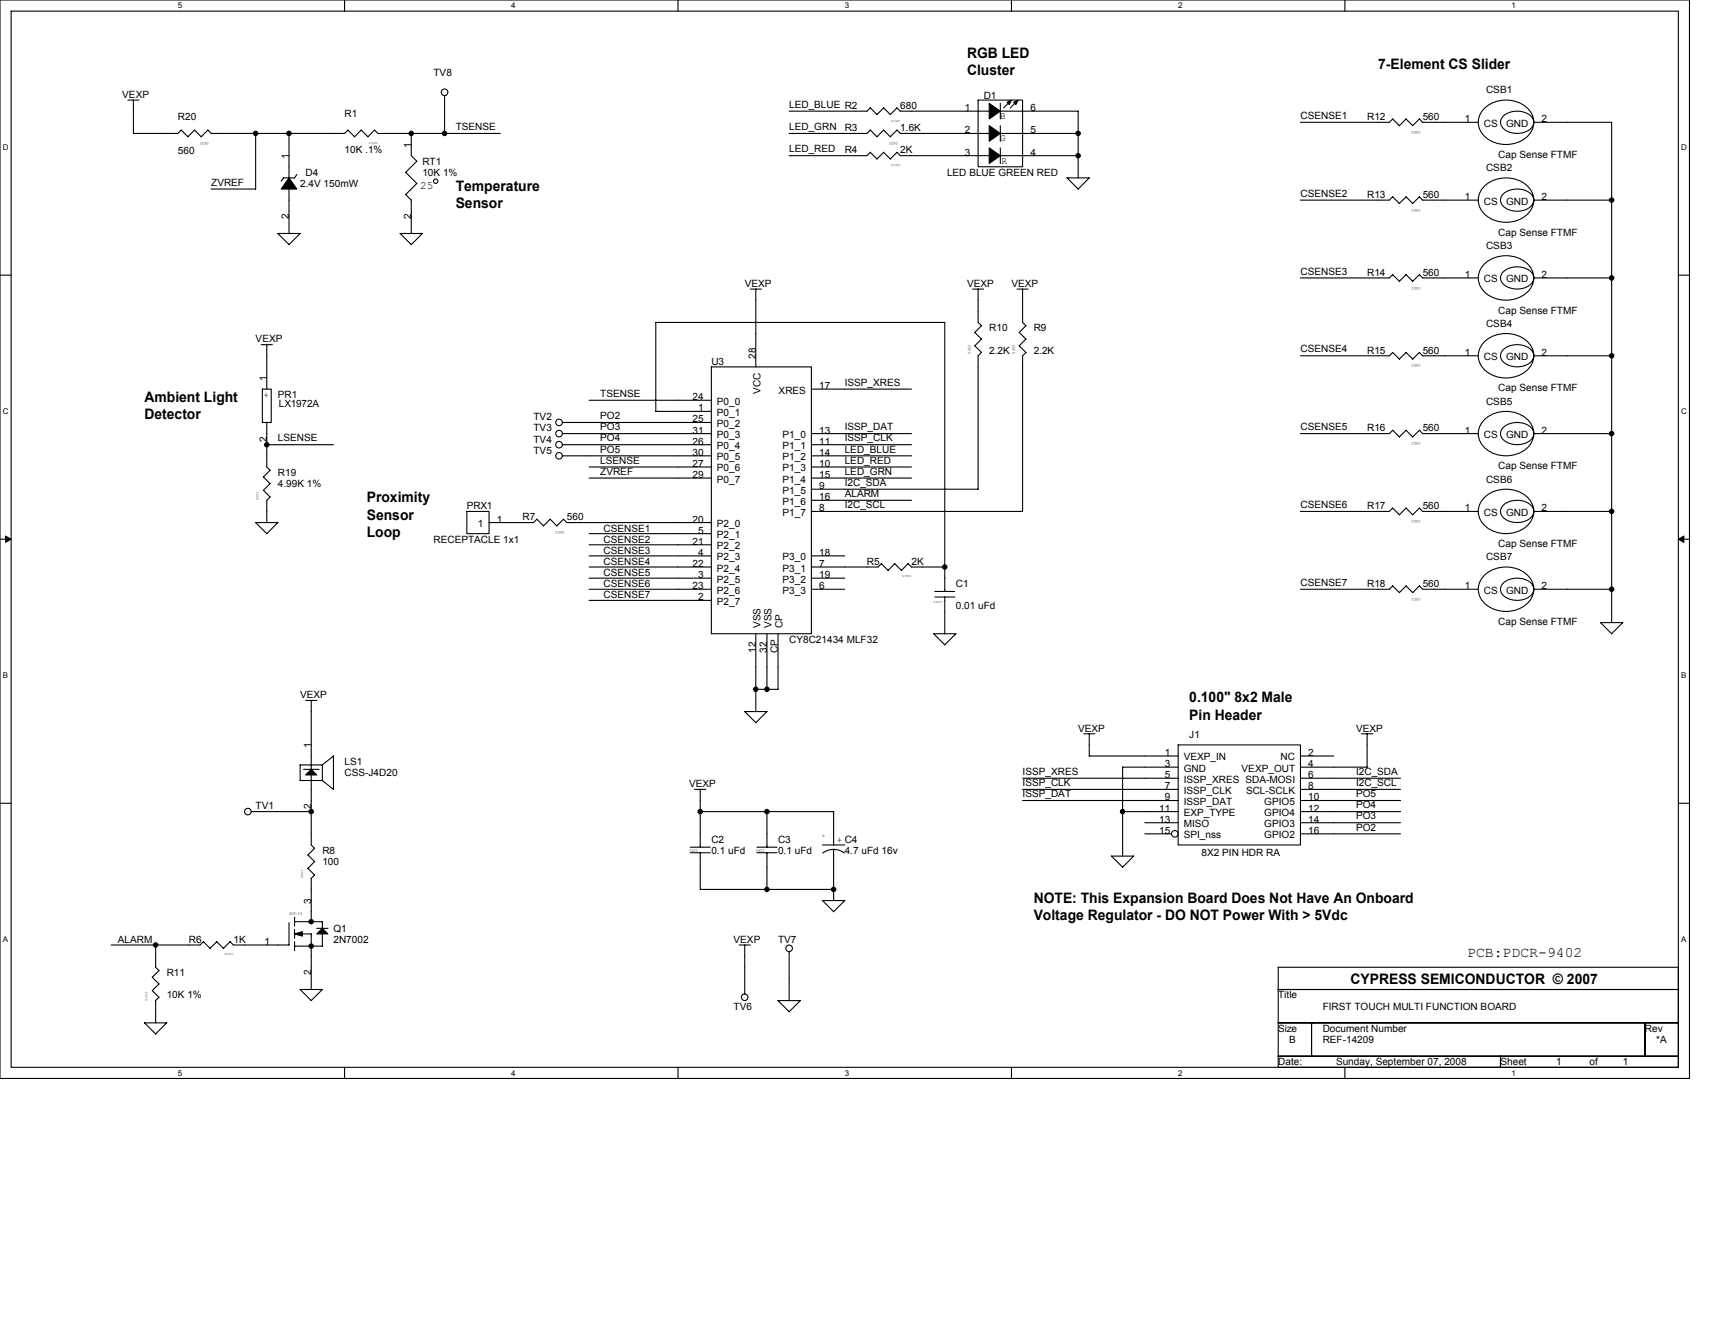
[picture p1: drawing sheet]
<svg xmlns="http://www.w3.org/2000/svg" width="279mm" height="216mm" viewBox="0 0 279 216" stroke-linecap="round" stroke-linejoin="round" font-family="sans-serif">
<path d="M0 0h274.1v174.9h-274.1zM1.8 1.8h270.5v171.3h-270.5z" fill="none" stroke="#000" stroke-width=".18"/>
<g fill="#fff">
<path d="M28.9 .2h.7v1.4h-.7z"/>
<path d="M28.9 173.3h.7v1.5h-.7z"/>
</g>
<path d="M55.9 0v1.8M55.9 173.1v1.8" fill="none" stroke="#000" stroke-width=".18"/>
<g fill="#fff">
<path d="M83 .2h.7v1.4h-.7z"/>
<path d="M83 173.3h.7v1.5h-.7z"/>
</g>
<path d="M110 0v1.8M110 173.1v1.8" fill="none" stroke="#000" stroke-width=".18"/>
<g fill="#fff">
<path d="M137.1 .2h.7v1.4h-.7z"/>
<path d="M137.1 173.3h.7v1.5h-.7z"/>
</g>
<path d="M164.1 0v1.8M164.1 173.1v1.8" fill="none" stroke="#000" stroke-width=".18"/>
<g fill="#fff">
<path d="M191.2 .2h.7v1.4h-.7z"/>
<path d="M191.2 173.3h.7v1.5h-.7z"/>
</g>
<path d="M218.2 0v1.8M218.2 173.1v1.8" fill="none" stroke="#000" stroke-width=".18"/>
<g fill="#fff">
<path d="M245.3 .2h.7v1.4h-.7z"/>
<path d="M245.3 173.3h.7v1.5h-.7z"/>
<path d="M.5 23.2h.9v1.5h-.9z"/>
<path d="M272.8 23.2h.9v1.5h-.9z"/>
<path d="M.5 66h.9v1.5h-.9z"/>
<path d="M272.8 66h.9v1.5h-.9z"/>
</g>
<path d="M0 44.6h1.8M272.3 44.6h1.8" fill="none" stroke="#000" stroke-width=".18"/>
<g fill="#fff">
<path d="M.5 108.9h.8v1.4h-.8z"/>
<path d="M272.8 108.9h.8v1.4h-.8z"/>
</g>
<path d="M0 87.5h1.8M272.3 87.5h1.8" fill="none" stroke="#000" stroke-width=".18"/>
<path d="M.9 86.9l.9 .6-.9 .5zM272.3 87.5l.9-.6v1.1z" fill="#000" stroke="#000" stroke-width=".16"/>
<g fill="#fff">
<path d="M.5 151.7h.8v1.4h-.8z"/>
<path d="M272.8 151.7h.8v1.4h-.8z"/>
</g>
<g fill="none" stroke="#000" stroke-width=".18">
<path d="M20.7 16.2h1.8M21.6 16.2v5.5l7.3-.1 .5-.5 1.1 1.1M72.1 15.5v6.2M128 18h12.7l.5-.5 1.1 1.1 1.1-1.1 1.1 1.1 1-1.1 .6 .5h14.4M158.7 16.2h7.2v10.9h-7.2zM162.3 16.8v2.5M162.3 18h12.6v10.9M163.9 16.4l-1.1 1.1M165 16.4l-1.1 1.1M211 19.8h14.4l.6-.5 1.1 1.1M239.9 19.8h-9.1l-.5-.5-1.1 1.1-1.1-1.1-1.1 1.1M240.6 17.8a5.1 5.1 0 0 1 7.9 .6 3.4 3.4 0 0 1-2.4 4.8 5 5 0 0 1-5.9-2 3 3 0 0 1 .4-3.4z"/>
<path d="M243.8 18.9a3.5 3.5 0 0 1 4.7 0 1.53 1.53 0 0 1-1 2.5 3.3 3.3 0 0 1-3.9-1.1l-.1-.5 .1-.4zM248.9 19.8h12.6v81.2M33.7 21.1l.6 .6 21.6-.1 .6-.5 1 1.1 1.1-1.1 1.1 1.1 1.1-1.1 .5 .6 19.9-.1M33.7 21.1l-1 1.1-1.1-1.1-1.1 1.1M41.5 21.6v9.1h-7.2M45.1 37.9h3.6l-1.8 1.8zM46.9 21.6v7.3M46.9 30.7v7.2M48.2 28.3l-.4 .6h-1.8l-.4 .5M64.9 37.9h3.6M66.7 21.6v3.7l.9 .9-1.8 1.8 1.8 1.8-1.8 1.8 .9 .9v5.4M68.5 37.9l-1.8 1.8-1.8-1.8"/>
<path d="M128 21.6h12.7l.5-.5 1.1 1.1 1.1-1.1 1.1 1.1 1-1.1 .6 .6 14.4-.1M128 25.3h12.7l.5-.6 1.1 1.1 1.1-1.1 1.1 1.1 1-1.1 .6 .6h14.4M162.3 21.6h12.6M162.3 20.4v2.5M162.3 24v2.5M162.3 25.3h12.6M173.1 28.9h3.6l-1.8 1.8zM211 32.5h14.4l.6-.6 1.1 1.1M239.9 32.5h-9.1l-.5-.6-1.1 1.1-1.1-1.1-1.1 1.1M240.6 30.4a5.1 5.1 0 0 1 7.9 .7 3.4 3.4 0 0 1-2.4 4.7 5 5 0 0 1-5.9-1.9 3 3 0 0 1 .4-3.5zM243.8 31.6a3.5 3.5 0 0 1 4.7 0 1.52 1.52 0 0 1-1 2.4 3.3 3.3 0 0 1-3.9-1.1l-.1-.4 .1-.5zM248.9 32.5h12.6"/>
<path d="M42.4 55.9h1.8M43.3 55.9v7.2M115.4 59.5h16.2v43.3h-16.2zM121.7 46.9h1.8M122.6 46.9v12.6M157.8 46.9h1.8M158.2 53.9l1.1 1.1-1.1 1.1 1.1 1.1M158.7 46.9v5.4l.6 .5-1.1 1.1M159.2 57.2l-.5 .5v21.7M165 46.9h1.8M165.4 53.9l1.1 1.1-1.1 1.1 1.1 1.1M165.9 46.9v5.4l.6 .5-1.1 1.1"/>
<path d="M166.5 57.2l-.6 .5v25.3M211 57.7h14.4l.6-.5 1.1 1.1M211 45.1h14.4l.6-.6 1.1 1.1M230.8 45.1h9.1M230.8 45.1l-.5-.6-1.1 1.1-1.1-1.1-1.1 1.1M239.9 57.7h-9.1l-.5-.5-1.1 1.1-1.1-1.1-1.1 1.1M240.6 43.1a5.1 5.1 0 0 1 7.9 .6 3.4 3.4 0 0 1-2.4 4.7 5 5 0 0 1-5.9-1.9 3 3 0 0 1 .4-3.4zM240.6 55.7a5.1 5.1 0 0 1 7.9 .6 3.4 3.4 0 0 1-2.4 4.7 5 5 0 0 1-5.9-1.9 3 3 0 0 1 .4-3.4zM243.8 44.2a3.5 3.5 0 0 1 4.7 0 1.52 1.52 0 0 1-1 2.4 3.3 3.3 0 0 1-3.9-1l-.1-.5 .1-.5zM243.8 56.8a3.5 3.5 0 0 1 4.7 0 1.52 1.52 0 0 1-1 2.5 3.3 3.3 0 0 1-3.9-1.1l-.1-.5 .1-.5zM248.9 45.1h12.6M248.9 57.7h12.6"/>
<path d="M42.6 63.1h1.4v5.4h-1.4zM42.7 77.4l1.1 1.1M43.3 68.5v7.2l.5 .6M43.3 72.1h10.8M43.8 76.3l-1.1 1.1M43.8 78.5l-1.1 1 1.1 1.1M91.2 68.5h24.2M91.2 70.3h24.2M91.2 72.1h24.2M91.2 73.9h24.2M95.6 75.7h19.8M95.6 77.5h19.8"/>
<path d="M95.6 64.9h19.8M115.4 66.7h-9v-14.4h46.9v43.6M131.6 70.3h16.3M131.6 72.1h16.3M131.6 73.9h16.3M131.6 75.7h16.3M131.6 77.5h16.3M131.6 79.4h27.1M131.6 63.1h16.3M226 69.8l1.1 1.1M226 69.8l-.6 .5h-14.4M228.1 69.8l-1.1 1.1"/>
<path d="M230.3 69.8l.5 .5h9.1M230.3 69.8l-1.1 1.1-1.1-1.1M240.6 68.3a5.1 5.1 0 0 1 7.9 .6 3.4 3.4 0 0 1-2.4 4.8 5 5 0 0 1-5.9-2 3 3 0 0 1 .4-3.4zM243.8 69.4a3.5 3.5 0 0 1 4.7 0 1.52 1.52 0 0 1-1 2.5 3.3 3.3 0 0 1-3.9-1.1l-.1-.5 .1-.4zM248.9 70.3h12.6M41.5 84.8h3.6M43.8 80.6l-.5 .6v3.6M45.1 84.8l-1.8 1.8-1.8-1.8M75.7 83h3.7v3.6h-3.7zM87.1 84.2l1.1 1.1 1.1-1.1 1.1 1.1M87.1 84.2l-.5 .6h-7.2M92 84.8h23.4"/>
<path d="M92 84.8l-.6-.6-1 1.1M95.6 95.6h19.8M95.6 86.6h19.8M95.6 88.4h19.8M95.6 90.2h19.8M95.6 92h19.8M95.6 93.8h19.8M95.6 97.4h19.8M131.6 83h34.3M131.6 95.6h5.5M131.6 81.2h16.3M131.6 90.2h5.5"/>
<path d="M131.6 92h10.9l.5-.6 1.1 1.1M131.6 93.8h5.5M147.3 91.4l.6 .6M147.3 91.4l-1 1.1-1.1-1.1-1.1 1.1M147.9 92h5.4M151.7 96.8h3.2M151.7 95.9h3.2M153.3 96.8v6M211 83h14.4l.6-.6 1.1 1.1M211 95.6h14.4l.6-.6 1.1 1.1M230.8 95.6h9.1M230.8 95.6l-.5-.6-1.1 1.1-1.1-1.1-1.1 1.1"/>
<path d="M239.9 83h-9.1l-.5-.6-1.1 1.1-1.1-1.1-1.1 1.1M240.6 93.6a5.1 5.1 0 0 1 7.9 .6 3.4 3.4 0 0 1-2.4 4.7 5 5 0 0 1-5.9-1.9 3 3 0 0 1 .4-3.4zM240.6 80.9a5.1 5.1 0 0 1 7.9 .7 3.4 3.4 0 0 1-2.4 4.7 5 5 0 0 1-5.9-1.9 3 3 0 0 1 .4-3.5zM243.8 94.7a3.5 3.5 0 0 1 4.7 0 1.52 1.52 0 0 1-1 2.4 3.3 3.3 0 0 1-3.9-1l-.1-.5 .1-.5zM243.8 82a3.5 3.5 0 0 1 4.7 0 1.53 1.53 0 0 1-1 2.5 3.3 3.3 0 0 1-3.9-1.1l-.1-.4 .1-.5zM248.9 83h12.6M248.9 95.6h12.6M49.6 113.6h1.8M50.5 113.6v23.5l.5 .5M120.8 115.4h3.6l-1.8 1.8zM122.6 102.8v12.6M124.4 102.8v9"/>
<path d="M126.2 102.8v9h-3.6M151.5 102.8h3.6l-1.8 1.8-1.8-1.8M175.8 119h1.8M176.7 119v3.6h14.5M220.9 119h1.8M221.8 119v5.4M259.7 101h3.6l-1.8 1.8zM0 130.3h1.8M40.8 131.6h9.7M48.7 124.1h3.6M48.7 124.1v2.5h3.6M49.2 124.8h2.6"/>
<path d="M50 138.7l1 1.1-1 1.1M51 137.6l-1 1.1M52.3 124.1l1.8-1.5v5.4l-1.8-1.4zM112 138.3h3.2M112 137.4h3.2M112.7 128h1.8M113.6 128v9.4M113.6 138.3v6h21.7M113.6 131.6h21.7M122.8 138.3h3.3M122.8 137.4h3.3M124.4 131.6v5.8"/>
<path d="M124.4 138.3v6M133.5 137.1h3.6M133.5 138.4l.6-.4 1.1-.2 .8 .1 1 .5M135.3 131.6v5.5M135.3 137.8v8.3M165.9 128h25.3M165.9 126.2h25.3M165.9 129.9h25.3M182.1 131.6h9.1M185.8 133.5h5.4M185.8 135.3h4.3M191.2 120.8h19.8v16.3h-19.8z"/>
<path d="M191.2 124.4h-9.1v14.5M211 128h16.2M211 131.6h16.2M211 122.6h5.4M211 124.4h10.8M211 126.2h16.2M211 129.9h16.2M211 133.5h16.2M211 135.3h16.2M272.3 130.3h1.8M18 153.3h14.5l.5-.6 1.1 1.1M25.3 153.3v3.6l.5 .5-1.1 1.1 1.1 1.1-1.1 1.1 1.1 1.1-.6 .5"/>
<path d="M34.1 153.8l1.1-1.1 1.1 1.1M46.9 149.7v3.6h-9l-.6-.5-1 1M47.8 149.5h4.5v1.1M47.8 148.8v1.4M47.8 150.8v1.4M47.8 152.7v1.5M47.8 153.5h4.5M48.7 151.5h1.8v9M50 140.9l1 1-.5 .6M50.5 142.5v7M51.4 150.6h1.8M52.3 151.5v2"/>
<path d="M119.9 153.3h1.8M120.8 153.3v7.9M128 154.4v7.9M135.3 147.9l1.8-1.8h-3.7l1.9 1.8M182.1 140.7l1.9-1.8h-3.7l1.9 1.8M207.4 156.9h64.9v3.6h-64.9zM23.4 165.9h3.7l-1.8 1.8zM25.3 162.3v3.6M48.7 160.5h3.6M52.3 160.5l-1.8 1.8-1.8-1.8M126.2 162.3h3.7l-1.9 1.8zM207.4 160.5h64.9v5.4h-64.9z"/>
<path d="M207.4 165.9h5.4v5.4h-5.4zM207.4 171.3h36.1v1.8h-36.1zM212.8 165.9h54.1v5.4h-54.1zM243.5 171.3h28.8v1.8h-28.8zM266.9 165.9h5.4v5.4h-5.4z"/>
<circle cx="72.1" cy="15" r=".54"/>
<circle cx="70.7" cy="29.4" r=".36"/>
<circle cx="90.7" cy="70.3" r=".53"/>
<circle cx="90.7" cy="73.9" r=".53"/>
<circle cx="90.7" cy="72.1" r=".53"/>
<circle cx="90.7" cy="68.5" r=".53"/>
<circle cx="40.2" cy="131.6" r=".53"/>
<circle cx="190.6" cy="135.3" r=".53"/>
<circle cx="128" cy="153.8" r=".54"/>
<circle cx="120.8" cy="161.8" r=".54"/>
</g>
<g fill="#000" stroke="#000" stroke-width=".18">
<path d="M160.5 16.8l1.8 1.2-1.8 1.3z" fill-rule="evenodd"/>
<path d="M163.4 16.6l.7-.4-.3 .8z" fill-rule="evenodd"/>
<path d="M164.5 16.6l.7-.4-.4 .8z" fill-rule="evenodd"/>
<path d="M46.9 28.9l1.3 1.8h-2.6z" fill-rule="evenodd"/>
<path d="M160.5 20.4l1.8 1.2-1.8 1.3z" fill-rule="evenodd"/>
<path d="M160.5 24l1.8 1.3-1.8 1.2z" fill-rule="evenodd"/>
<path d="M50.5 124.8l.9 .9h-1.8z" fill-rule="evenodd"/>
<path d="M47.8 151.5l1.3-.4v.7z" fill-rule="evenodd"/>
<path d="M52.3 150.6l.9 .9h-1.8z" fill-rule="evenodd"/>
<circle cx="41.5" cy="21.6" r=".36"/>
<circle cx="46.9" cy="21.6" r=".36"/>
<circle cx="66.7" cy="21.6" r=".36"/>
<circle cx="72.1" cy="21.6" r=".36"/>
<circle cx="174.9" cy="21.6" r=".36"/>
<circle cx="174.9" cy="25.2" r=".36"/>
<circle cx="261.5" cy="32.5" r=".36"/>
<circle cx="261.5" cy="57.7" r=".36"/>
<circle cx="261.5" cy="45.1" r=".36"/>
<circle cx="43.3" cy="72.1" r=".36"/>
<circle cx="261.5" cy="70.3" r=".36"/>
<circle cx="153.3" cy="92" r=".36"/>
<circle cx="261.5" cy="83" r=".36"/>
<circle cx="261.5" cy="95.6" r=".36"/>
<circle cx="122.6" cy="111.8" r=".36"/>
<circle cx="124.4" cy="111.8" r=".36"/>
<circle cx="50.5" cy="131.6" r=".36"/>
<circle cx="113.6" cy="131.6" r=".36"/>
<circle cx="124.4" cy="131.6" r=".36"/>
<circle cx="182.1" cy="131.6" r=".36"/>
<circle cx="25.2" cy="153.3" r=".36"/>
<circle cx="50.5" cy="153.5" r=".36"/>
<circle cx="50.5" cy="149.5" r=".36"/>
<circle cx="124.4" cy="144.3" r=".36"/>
<circle cx="135.3" cy="144.3" r=".36"/>
</g>
<g font-size="2.3">
<text x="156.9" y="9.3">RGB LED</text>
<text x="223.6" y="11.1">7-Element CS Slider</text>
<text x="156.9" y="12.1">Cluster</text>
<text x="73.9" y="31">Temperature</text>
<text x="73.9" y="33.8">Sensor</text>
<text x="23.4" y="65.2">Ambient Light</text>
<text x="23.4" y="68">Detector</text>
<text x="59.5" y="81.5">Proximity</text>
<text x="59.5" y="84.3">Sensor</text>
<text x="59.5" y="87.1">Loop</text>
<text x="193" y="113.9">0.100&quot; 8x2 Male</text>
<text x="193" y="116.7">Pin Header</text>
<text x="167.7" y="146.4">NOTE: This Expansion Board Does Not Have An Onboard</text>
<text x="167.7" y="149.2">Voltage Regulator - DO NOT Power With &gt; 5Vdc</text>
<text x="238.1" y="155.2">PCB:PDCR-9402</text>
<text x="219.1" y="159.6">CYPRESS SEMICONDUCTOR © 2007</text>
</g>
<text font-size="1.8" x="68.2" y="30.7">25</text>
<g font-size="1.6">
<text x="19.8" y="15.9">VEXP</text>
<text x="70.3" y="12.3">TV8</text>
<text x="128" y="17.5">LED_BLUE R2</text>
<text x="146.1" y="17.7">680</text>
<text x="159.6" y="16.1">D1</text>
<text x="241.1" y="15.2">CSB1</text>
<text x="28.9" y="19.5">R20</text>
<text x="55.9" y="19">R1</text>
<text x="66.7" y="24" transform="rotate(-90 66.7 24)">1</text>
<text x="73.9" y="21.1">TSENSE</text>
<text x="128" y="21.1">LED_GRN</text>
<text x="137.1" y="21.3">R3</text>
<text x="146.1" y="21.3">1.6K</text>
<text x="156.5" y="18">1</text>
<text x="156.5" y="21.6">2</text>
<text x="162.3" y="19.3">B</text>
<text x="162.3" y="22.9">G</text>
<text x="167.2" y="18">6</text>
<text x="167.2" y="21.6">5</text>
<text x="211" y="19.3">CSENSE1</text>
<text x="221.8" y="19.5">R12</text>
<text x="230.8" y="19.5">560</text>
<text x="237.7" y="19.8">1</text>
<text x="240.8" y="20.6">CS</text>
<text x="244.4" y="20.6">GND</text>
<text x="250.1" y="19.8">2</text>
<text x="28.9" y="24.9">560</text>
<text x="46.9" y="25.8" transform="rotate(-90 46.9 25.8)">1</text>
<text x="49.6" y="28.5">D4</text>
<text x="55.9" y="24.9">10K .1%</text>
<text x="68.5" y="26.7">RT1</text>
<text x="68.5" y="28.5">10K 1%</text>
<text x="128" y="24.7">LED_RED</text>
<text x="137.1" y="24.9">R4</text>
<text x="146.1" y="24.9">2K</text>
<text x="153.7" y="28.5">LED BLUE GREEN RED</text>
<text x="156.5" y="25.2">3</text>
<text x="162.5" y="26.6">R</text>
<text x="167.2" y="25.2">4</text>
<text x="241.1" y="27.8">CSB2</text>
<text x="243.1" y="25.6">Cap Sense FTMF</text>
<text x="34.3" y="30.1">ZVREF</text>
<text x="46.9" y="35.6" transform="rotate(-90 46.9 35.6)">2</text>
<text x="48.7" y="30.3">2.4V 150mW</text>
<text x="66.7" y="35.6" transform="rotate(-90 66.7 35.6)">2</text>
<text x="211" y="31.9">CSENSE2</text>
<text x="221.8" y="32.1">R13</text>
<text x="230.8" y="32.1">560</text>
<text x="237.7" y="32.5">1</text>
<text x="240.8" y="33.2">CS</text>
<text x="244.4" y="33.2">GND</text>
<text x="250.1" y="32.5">2</text>
<text x="241.1" y="40.4">CSB3</text>
<text x="243.1" y="38.2">Cap Sense FTMF</text>
<text x="120.8" y="46.5">VEXP</text>
<text x="156.9" y="46.5">VEXP</text>
<text x="164.1" y="46.5">VEXP</text>
<text x="211" y="44.6">CSENSE3</text>
<text x="221.8" y="44.7">R14</text>
<text x="230.8" y="44.7">560</text>
<text x="237.7" y="45.1">1</text>
<text x="240.8" y="45.8">CS</text>
<text x="244.4" y="45.8">GND</text>
<text x="250.1" y="45.1">2</text>
<text x="160.5" y="53.8">R10</text>
<text x="167.7" y="53.8">R9</text>
<text x="241.1" y="53">CSB4</text>
<text x="243.1" y="50.9">Cap Sense FTMF</text>
<text x="41.5" y="55.6">VEXP</text>
<text x="115.4" y="59.2">U3</text>
<text x="122.6" y="58.3" transform="rotate(-90 122.6 58.3)">28</text>
<text x="160.5" y="57.4">2.2K</text>
<text x="167.7" y="57.4">2.2K</text>
<text x="211" y="57.2">CSENSE4</text>
<text x="221.8" y="57.4">R15</text>
<text x="230.8" y="57.4">560</text>
<text x="237.7" y="57.7">1</text>
<text x="240.8" y="58.4">CS</text>
<text x="244.4" y="58.4">GND</text>
<text x="250.1" y="57.7">2</text>
<text x="42.7" y="64.6">+</text>
<text x="43.3" y="61.9" transform="rotate(-90 43.3 61.9)">1</text>
<text x="45.1" y="64.6">PR1</text>
<text x="97.4" y="64.4">TSENSE</text>
<text x="112.4" y="64.9">24</text>
<text x="116.3" y="65.7">P0_0</text>
<text x="123.4" y="63.9" transform="rotate(-90 123.4 63.9)">VCC</text>
<text x="126.3" y="63.8">XRES</text>
<text x="132.9" y="63.1">17</text>
<text x="137.1" y="62.6">ISSP_XRES</text>
<text x="241.1" y="65.7">CSB5</text>
<text x="243.1" y="63.5">Cap Sense FTMF</text>
<text x="43.3" y="71.7" transform="rotate(-90 43.3 71.7)">2</text>
<text x="45.1" y="71.6">LSENSE</text>
<text x="45.3" y="66">LX1972A</text>
<text x="86.6" y="68.2">TV2</text>
<text x="86.6" y="70">TV3</text>
<text x="86.6" y="71.8">TV4</text>
<text x="97.4" y="68">PO2</text>
<text x="97.4" y="71.6">PO4</text>
<text x="97.4" y="69.8">PO3</text>
<text x="112.4" y="68.5">25</text>
<text x="112.4" y="70.3">31</text>
<text x="113.3" y="66.7">1</text>
<text x="116.3" y="67.5">P0_1</text>
<text x="116.3" y="69.3">P0_2</text>
<text x="116.3" y="71.1">P0_3</text>
<text x="127" y="71.1">P1_0</text>
<text x="132.9" y="70.3">13</text>
<text x="137.1" y="71.6">ISSP_CLK</text>
<text x="137.1" y="69.8">ISSP_DAT</text>
<text x="211" y="69.8">CSENSE5</text>
<text x="221.8" y="70">R16</text>
<text x="230.8" y="70">560</text>
<text x="237.7" y="70.3">1</text>
<text x="240.8" y="71.1">CS</text>
<text x="244.4" y="71.1">GND</text>
<text x="250.1" y="70.3">2</text>
<text x="45.1" y="77.2">R19</text>
<text x="86.6" y="73.6">TV5</text>
<text x="97.4" y="73.4">PO5</text>
<text x="97.4" y="75.2">LSENSE</text>
<text x="97.4" y="77">ZVREF</text>
<text x="112.4" y="72.1">26</text>
<text x="112.4" y="73.9">30</text>
<text x="112.4" y="75.7">27</text>
<text x="112.4" y="77.5">29</text>
<text x="116.3" y="72.9">P0_4</text>
<text x="116.3" y="74.7">P0_5</text>
<text x="116.3" y="76.5">P0_6</text>
<text x="127" y="72.9">P1_1</text>
<text x="127" y="74.7">P1_2</text>
<text x="127" y="76.5">P1_3</text>
<text x="132.9" y="72.1">11</text>
<text x="132.9" y="73.9">14</text>
<text x="132.9" y="75.7">10</text>
<text x="132.9" y="77.5">15</text>
<text x="137.1" y="75.2">LED_RED</text>
<text x="137.1" y="73.4">LED_BLUE</text>
<text x="137.1" y="77">LED_GRN</text>
<text x="243.1" y="76.1">Cap Sense FTMF</text>
<text x="45.1" y="79">4.99K 1%</text>
<text x="75.7" y="82.6">PRX1</text>
<text x="116.3" y="78.3">P0_7</text>
<text x="127" y="78.3">P1_4</text>
<text x="127" y="80.1">P1_5</text>
<text x="127" y="81.9">P1_6</text>
<text x="127" y="83.7">P1_7</text>
<text x="132.9" y="79.3">9</text>
<text x="132.9" y="81.1">16</text>
<text x="132.9" y="83">8</text>
<text x="137.1" y="80.6">ALARM</text>
<text x="137.1" y="78.8">I2C_SDA</text>
<text x="137.1" y="82.4">I2C_SCL</text>
<text x="211" y="82.4">CSENSE6</text>
<text x="221.8" y="82.6">R17</text>
<text x="230.8" y="82.6">560</text>
<text x="237.7" y="83">1</text>
<text x="240.8" y="83.7">CS</text>
<text x="241.1" y="78.3">CSB6</text>
<text x="244.4" y="83.7">GND</text>
<text x="250.1" y="83">2</text>
<text x="70.3" y="88">RECEPTACLE 1x1</text>
<text x="77.5" y="85.5">1</text>
<text x="80.6" y="84.8">1</text>
<text x="84.8" y="84.4">R7</text>
<text x="92" y="84.4">560</text>
<text x="97.9" y="88">CSENSE2</text>
<text x="97.9" y="89.8">CSENSE3</text>
<text x="97.9" y="86.2">CSENSE1</text>
<text x="112.4" y="84.8">20</text>
<text x="112.4" y="88.4">21</text>
<text x="113.3" y="86.6">5</text>
<text x="116.3" y="85.5">P2_0</text>
<text x="116.3" y="87.3">P2_1</text>
<text x="116.3" y="89.1">P2_2</text>
<text x="243.1" y="88.7">Cap Sense FTMF</text>
<text x="97.9" y="93.4">CSENSE5</text>
<text x="97.9" y="91.6">CSENSE4</text>
<text x="97.9" y="95.2">CSENSE6</text>
<text x="112.4" y="92">22</text>
<text x="112.4" y="95.6">23</text>
<text x="113.3" y="90.2">4</text>
<text x="113.3" y="93.8">3</text>
<text x="116.3" y="90.9">P2_3</text>
<text x="116.3" y="92.7">P2_4</text>
<text x="116.3" y="94.5">P2_5</text>
<text x="127" y="92.7">P3_1</text>
<text x="127" y="90.9">P3_0</text>
<text x="127" y="94.5">P3_2</text>
<text x="132.9" y="95.6">6</text>
<text x="132.9" y="92">7</text>
<text x="132.9" y="90.2">18</text>
<text x="132.9" y="93.8">19</text>
<text x="140.7" y="91.6">R5</text>
<text x="147.9" y="91.6">2K</text>
<text x="155.1" y="95.2">C1</text>
<text x="211" y="95.1">CSENSE7</text>
<text x="221.8" y="95.2">R18</text>
<text x="230.8" y="95.2">560</text>
<text x="237.7" y="95.6">1</text>
<text x="241.1" y="90.9">CSB7</text>
<text x="250.1" y="95.6">2</text>
<text x="97.9" y="97">CSENSE7</text>
<text x="113.3" y="97.4">2</text>
<text x="116.3" y="96.3">P2_6</text>
<text x="116.3" y="98.1">P2_7</text>
<text x="123.4" y="101.9" transform="rotate(-90 123.4 101.9)">VSS</text>
<text x="125.2" y="101.9" transform="rotate(-90 125.2 101.9)">VSS</text>
<text x="127" y="96.3">P3_3</text>
<text x="127" y="101.9" transform="rotate(-90 127 101.9)">CP</text>
<text x="155.1" y="98.8">0.01 uFd</text>
<text x="240.8" y="96.3">CS</text>
<text x="243.1" y="101.4">Cap Sense FTMF</text>
<text x="244.4" y="96.3">GND</text>
<text x="122.6" y="105.9" transform="rotate(-90 122.6 105.9)">12</text>
<text x="124.4" y="105.9" transform="rotate(-90 124.4 105.9)">32</text>
<text x="126.2" y="105.9" transform="rotate(-90 126.2 105.9)">CP</text>
<text x="128" y="104.3">CY8C21434 MLF32</text>
<text x="48.7" y="113.3">VEXP</text>
<text x="174.9" y="118.7">VEXP</text>
<text x="193" y="119.8">J1</text>
<text x="220" y="118.7">VEXP</text>
<text x="50.5" y="121.4" transform="rotate(-90 50.5 121.4)">1</text>
<text x="55.9" y="124.1">LS1</text>
<text x="55.9" y="125.9">CSS-J4D20</text>
<text x="165.9" y="125.7">ISSP_XRES</text>
<text x="189" y="122.6">1</text>
<text x="189" y="124.4">3</text>
<text x="192.1" y="123.4">VEXP_IN</text>
<text x="192.1" y="125.2">GND</text>
<text x="201.5" y="125.2">VEXP_OUT</text>
<text x="207.8" y="123.4">NC</text>
<text x="212.3" y="124.4">4</text>
<text x="212.3" y="122.6">2</text>
<text x="220" y="125.7">I2C_SDA</text>
<text x="41.5" y="131.3">TV1</text>
<text x="50.5" y="131.2" transform="rotate(-90 50.5 131.2)">2</text>
<text x="111.8" y="127.7">VEXP</text>
<text x="165.9" y="127.5">ISSP_CLK</text>
<text x="165.9" y="129.3">ISSP_DAT</text>
<text x="188.1" y="131.6">11</text>
<text x="189" y="126.2">5</text>
<text x="189" y="128">7</text>
<text x="189" y="129.8">9</text>
<text x="192.1" y="127">ISSP_XRES SDA-MOSI</text>
<text x="192.1" y="128.8">ISSP_CLK</text>
<text x="192.1" y="130.6">ISSP_DAT</text>
<text x="202.2" y="128.8">SCL-SCLK</text>
<text x="205.1" y="130.6">GPIO5</text>
<text x="212.3" y="126.2">6</text>
<text x="212.3" y="128">8</text>
<text x="212.3" y="131.6">12</text>
<text x="212.3" y="129.8">10</text>
<text x="220" y="127.5">I2C_SCL</text>
<text x="220" y="129.3">PO5</text>
<text x="220" y="131.1">PO4</text>
<text x="115.4" y="136.7">C2</text>
<text x="126.2" y="136.7">C3</text>
<text x="135.8" y="136.7">+ C4</text>
<text x="188.1" y="133.4">13</text>
<text x="188.1" y="135.2">15</text>
<text x="192.1" y="132.4">EXP_TYPE</text>
<text x="192.1" y="134.2">MISO</text>
<text x="192.1" y="136">SPI_nss</text>
<text x="205.1" y="136">GPIO2</text>
<text x="205.1" y="134.2">GPIO3</text>
<text x="205.1" y="132.4">GPIO4</text>
<text x="212.3" y="135.2">16</text>
<text x="212.3" y="133.4">14</text>
<text x="220" y="132.9">PO3</text>
<text x="220" y="134.7">PO2</text>
<text x="52.3" y="138.5">R8</text>
<text x="52.3" y="140.3">100</text>
<text x="115.4" y="138.5">0.1 uFd</text>
<text x="126.2" y="138.5">0.1 uFd</text>
<text x="137.1" y="138.5">4.7 uFd 16v</text>
<text x="195" y="138.9">8X2 PIN HDR RA</text>
<text x="50.5" y="146.6" transform="rotate(-90 50.5 146.6)">3</text>
<text x="19.1" y="152.9">ALARM</text>
<text x="30.7" y="152.9">R6</text>
<text x="37.9" y="152.9">1K</text>
<text x="42.9" y="153.3">1</text>
<text x="54.1" y="151.1">Q1</text>
<text x="54.1" y="152.9">2N7002</text>
<text x="119" y="152.9">VEXP</text>
<text x="126.2" y="152.9">TV7</text>
<text x="27.1" y="158.4">R11</text>
<text x="27.1" y="162">10K 1%</text>
<text x="50.5" y="158.2" transform="rotate(-90 50.5 158.2)">2</text>
<text x="207.4" y="162">Title</text>
<text x="119" y="163.8">TV6</text>
<text x="207.4" y="167.4">Size</text>
<text x="214.6" y="167.4">Document Number</text>
<text x="214.6" y="163.8">FIRST TOUCH MULTI FUNCTION BOARD</text>
<text x="266.9" y="167.4">Rev</text>
<text x="207.4" y="172.8">Date:</text>
<text x="209.2" y="169.2">B</text>
<text x="214.6" y="169.2">REF-14209</text>
<text x="216.8" y="172.8">Sunday, September 07, 2008</text>
<text x="243.5" y="172.8">Sheet</text>
<text x="252.5" y="172.8">1</text>
<text x="257.9" y="172.8">of</text>
<text x="263.3" y="172.8">1</text>
<text x="268.7" y="169.2">*A</text>
</g>
<g font-size="1.3">
<text x="28.9" y="1.3">5</text>
<text x="83" y="1.3">4</text>
<text x="137.1" y="1.3">3</text>
<text x="191.2" y="1.3">2</text>
<text x="245.3" y="1.3">1</text>
<text x=".5" y="24.4">D</text>
<text x="272.8" y="24.4">D</text>
<text x=".5" y="67.2">C</text>
<text x="272.8" y="67.2">C</text>
<text x=".5" y="110">B</text>
<text x="272.8" y="110">B</text>
<text x=".5" y="152.9">A</text>
<text x="272.8" y="152.9">A</text>
<text x="28.9" y="174.5">5</text>
<text x="83" y="174.5">4</text>
<text x="137.1" y="174.5">3</text>
<text x="191.2" y="174.5">2</text>
<text x="245.3" y="174.5">1</text>
</g>
<g font-size=".7">
<text x="33.9" y="23" transform="rotate(180 33.9 23)">0603</text>
<text x="145.7" y="23" transform="rotate(180 145.7 23)">0603</text>
<text x="230.5" y="21.2" transform="rotate(180 230.5 21.2)">0603</text>
<text x="230.5" y="33.8" transform="rotate(180 230.5 33.8)">0603</text>
<text x="230.5" y="46.5" transform="rotate(180 230.5 46.5)">0603</text>
<text x="157.5" y="57.3" transform="rotate(-90 157.5 57.3)">0603</text>
<text x="164.7" y="57.3" transform="rotate(-90 164.7 57.3)">0603</text>
<text x="230.5" y="59.1" transform="rotate(180 230.5 59.1)">0603</text>
<text x="230.5" y="71.7" transform="rotate(180 230.5 71.7)">0603</text>
<text x="91.6" y="86.1" transform="rotate(180 91.6 86.1)">0603</text>
<text x="230.5" y="84.3" transform="rotate(180 230.5 84.3)">0603</text>
<text x="230.5" y="97" transform="rotate(180 230.5 97)">0603</text>
<text x="133.5" y="135.8">A</text>
<text x="111.8" y="138.2">0402</text>
<text x="122.6" y="138.2">0402</text>
<text x="46.9" y="148.5">SOT-23</text>
</g>
<g font-size=".5">
<text x="61.3" y="23" transform="rotate(180 61.3 23)">0603</text>
<text x="146.1" y="19.4" transform="rotate(180 146.1 19.4)">0603</text>
<text x="146.1" y="26.6" transform="rotate(180 146.1 26.6)">0603</text>
<text x="41.9" y="81.2" transform="rotate(-90 41.9 81.2)">0603</text>
<text x="147.9" y="93.3" transform="rotate(180 147.9 93.3)">0603</text>
<text x="151.5" y="97.8">0603</text>
<text x="49.2" y="142.5" transform="rotate(-90 49.2 142.5)">0603</text>
<text x="37.9" y="154.6" transform="rotate(180 37.9 154.6)">0603</text>
<text x="23.9" y="162.3" transform="rotate(-90 23.9 162.3)">0603</text>
</g>
</svg>
